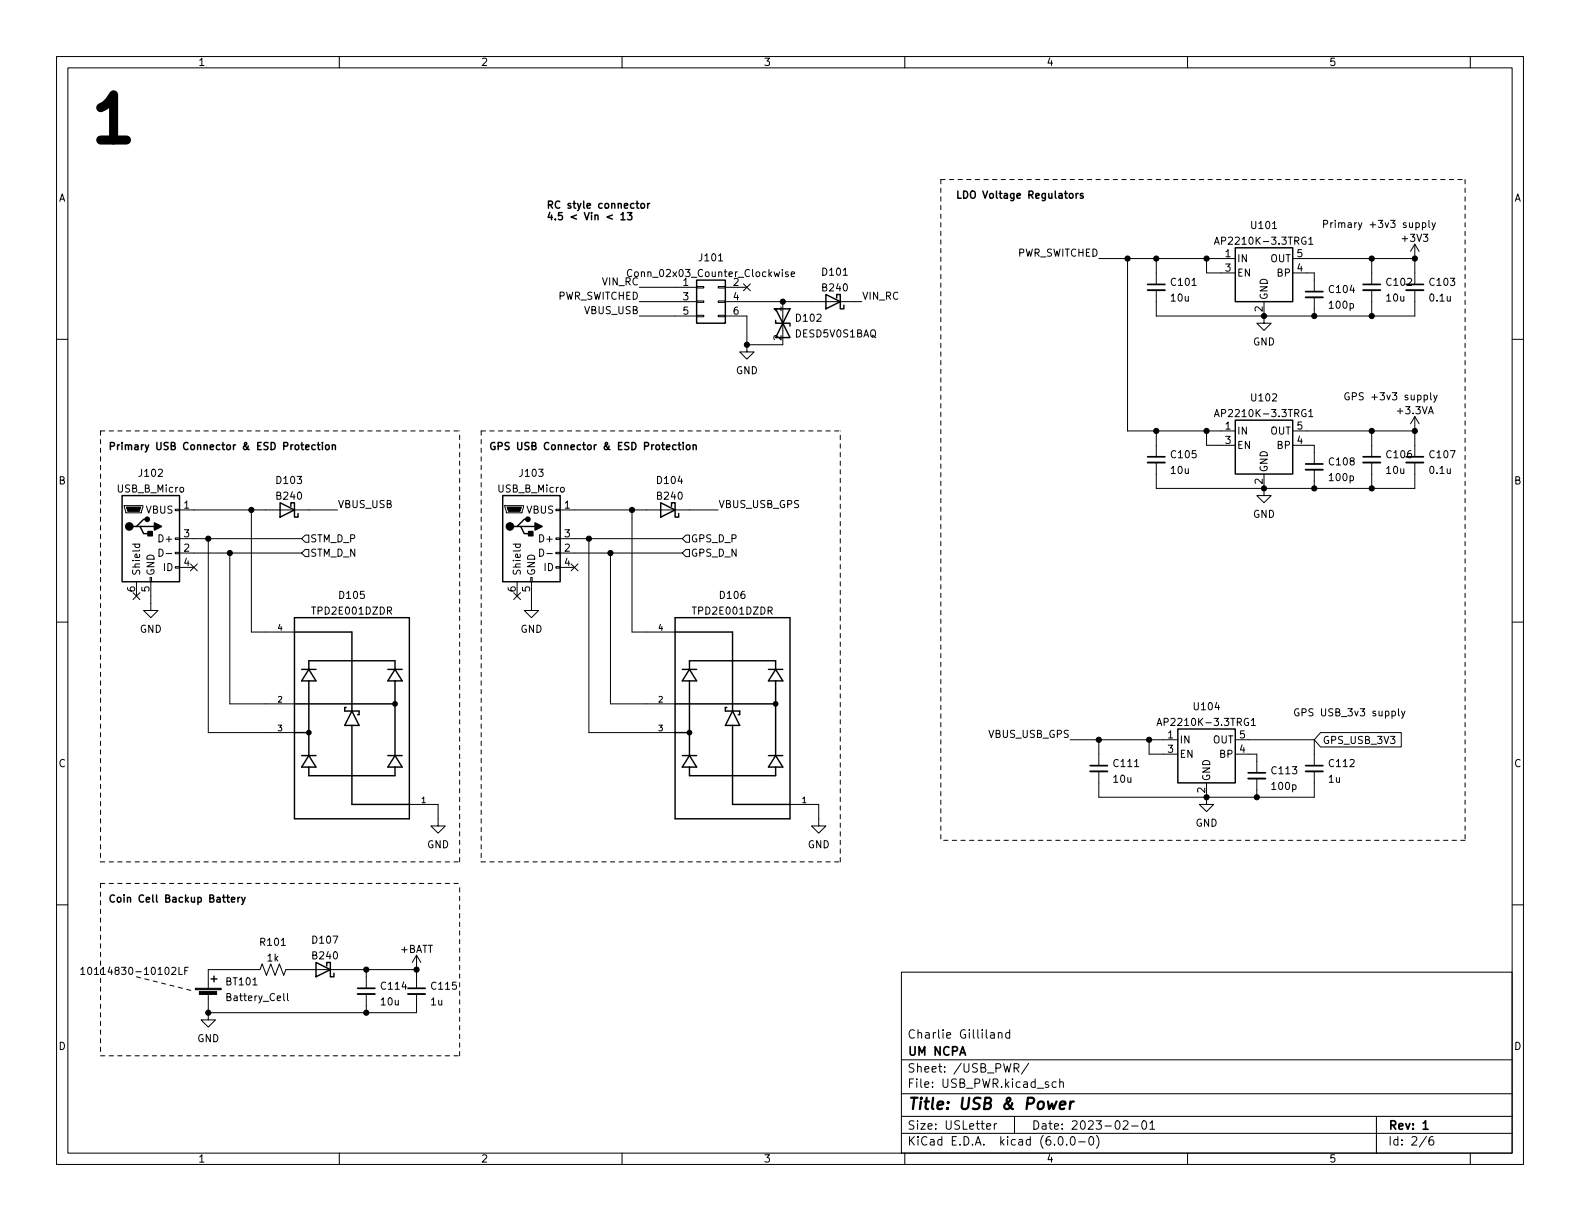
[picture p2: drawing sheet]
<svg xmlns="http://www.w3.org/2000/svg" width="279mm" height="216mm" viewBox="0 0 279 216" stroke-linecap="round" stroke-linejoin="round" font-family="sans-serif">
<g fill="none" stroke="#000" stroke-width=".18">
<path d="M10 10h259.4v195.9h-259.4zM12 12h255.4v191.9h-255.4zM60 10v2M110 10v2M160 10v2M210 10v2M260 10v2M250.4 39.4h.4l.2 .2-.1 .6h-.5M250.4 39.4v1.3M251.5 39.4h.4l.2 .2-.1 .6h-.5M251.5 39.4v1.3M252.7 39v1l.2 .2"/>
<path d="M253.2 39.4l.3 .8M253.8 39.4l-.4 1.1-.2 .2M10 60h2M111.7 47.8a.6 .6 0 0 0-.8 .4 .6 .6 0 0 0 .6 .7l.2-.1M113 50.8h10.2M113 53.3h10.2M113 55.9h10.2M123.2 55.8h1.3v.2h-1.3zM123.2 53.2h1.3v.3h-1.3zM123.2 50.7h1.3v.2h-1.3zM127 55.8h1.3v.2h-1.3zM127 53.2h1.3v.3h-1.3z"/>
<path d="M127 50.7h1.3v.2h-1.3zM128.3 50.8h3.8M128.3 53.3h24.1M128.3 55.9h3.8v5.1M131.5 50.2l1.2 1.2M132.7 50.2l-1.2 1.2M138.4 53.3v7.7h-6.3M139.4 48.1h-.3l-.2 .1v.2l.5 .2v.3h-.5M139.9 48.5l.6-.1v-.3h-.4l-.2 .1 .1 .7h.5M194.3 45.7h24.1M199.4 45.7v30.5h19M204.5 51.3v4.6h45.7v-4.6"/>
<path d="M204.5 45.7v4.6M213.4 45.7v2.6h5M214.8 43.2l.4-1.3 .4 1.3M214.9 42.8h.6M223.5 53.3v3.9h1.3l-1.3 1.2-1.3-1.2h1.3M228.6 48.3h3.8v3.3M228.6 45.7h21.6M231.4 42.3l.4-.4v1.3M231.4 43.2h.8M232.4 52.6v3.3M242.6 45.7v4.6M242.6 51.3v4.6"/>
<path d="M250.2 43.2v7.1M250.2 43.2l-.8 1.3M250.2 43.2l.8 1.3M267.4 60h2M132.1 61v1.2h-1.3l1.3 1.3 1.2-1.3h-1.2M204.5 76.2v4.6M213.4 76.2v2.5h5M214.8 73.7l.4-1.3 .4 1.3M214.9 73.3h.6M228.6 78.7h3.8v3.3M228.6 76.2h21.6M231.4 72.8l.4-.4v1.3"/>
<path d="M231.4 73.7h.8M242.6 76.2v4.6M250.2 73.7v7.1M250.2 73.7l-.8 1.2M250.2 73.7l.8 1.2M251.8 69.9h.4l.2 .2-.1 .5h-.5M251.8 69.9v1.2M253 69.4v1.1l.2 .2M253.5 69.9l.3 .8M254.1 69.9l-.4 1.1-.2 .1M22 89.4h3.3v.3l-.3 1h-2.8zM23.4 96.2h1.3"/>
<path d="M23.9 96.2v.4l.2 .2 .5-.1v-.5M28.1 97.1a.64 .64 0 0 1 .7 .6 .64 .64 0 0 1-.7 .7zM29.4 97.9h1M31 97.7h.7v.2h-.7zM31 95.1h.7v.3h-.7zM31 90h.7v.3h-.7zM31.7 90.2h28M31.7 97.8h21.6M31.7 95.3h21.6M33.7 99.7l1.2 1.2M34.9 99.7l-1.2 1.2M36.8 95.3v34.2h15.3"/>
<path d="M40.6 97.8v26.7h11.5M44.4 90.2v21.6h7.7M54 97.2h.6v1.2h-.6l-.7-.6zM54 94.6h.6v1.3h-.6l-.7-.6zM89.3 89.4h3.3v.3l-.3 1h-2.8zM90.7 96.2h1.3M91.2 96.2v.4l.2 .2 .6-.1v-.5M95.4 97.1a.64 .64 0 0 1 .8 .6 .64 .64 0 0 1-.8 .7zM96.7 97.9h1M98.3 97.7h.8v.2h-.8zM98.3 95.1h.8v.3h-.8zM98.3 90h.8v.3h-.8z"/>
<path d="M99.1 90.2h27.9M99.1 97.8h21.5M99.1 95.3h21.5M101 99.7l1.2 1.2M102.2 99.7l-1.2 1.2M104.1 95.3v34.2h15.3M107.9 97.8v26.7h11.5M111.8 90.2v21.6h7.6M121.3 94.6h.6v1.3h-.6l-.7-.6zM121.3 97.2h.6v1.2h-.6l-.7-.6zM204.5 81.8v4.6h45.7v-4.6M223.5 83.8v3.8h1.3l-1.3 1.3-1.3-1.3h1.3"/>
<path d="M232.4 83.1v3.3M242.6 81.8v4.6M10 110h2M23.5 104.8l1.2 1.2M24.1 102.9v2.5M24.7 104.8l-1.2 1.2M26.5 102.1h.3v.8h-.3zM26.7 102.9v5.1h1.2l-1.2 1.2-1.3-1.2h1.3M31 100.2h.7v.3h-.7zM31.7 100.3h2.6M90.8 104.8l1.2 1.2M91.4 102.9v2.5"/>
<path d="M92 104.8l-1.2 1.2M93.9 102.1h.2v.8h-.2zM94 102.9v5.1h1.2l-1.2 1.2-1.3-1.2h1.3M98.3 100.2h.8v.3h-.8zM99.1 100.3h2.5M267.4 110h2M189.2 130.8h19.1M194.3 130.8v4.6M194.3 136.4v4.6h38.1v-4.6M203.2 130.8v2.6h5.1M204.6 128.3l.4-1.3 .4 1.3M204.7 127.9h.6"/>
<path d="M213.4 138.4v3.8h1.2l-1.2 1.3-1.3-1.3h1.3M218.4 133.4h3.8v3.3M218.4 130.8h14M221.3 127.4l.3-.4v1.3M221.3 128.3h.7M222.2 137.7v3.3M232.4 130.8v4.6M233.5 129.5h14.3v2.6h-14.3l-1.1-1.3zM246.2 125.8l.3-.1 .3 .3-.2 .5h-.4M247.3 125.3v1.1l.2 .2M247.8 125.7l.3 .9M248.5 125.7l-.5 1.2-.2 .1"/>
<path d="M10 160h2M72.4 142.2h5.1v3.9h1.2l-1.2 1.2-1.3-1.2h1.3M139.7 142.2h5.1v3.9h1.2l-1.2 1.2-1.3-1.2h1.3M267.4 160h2M30.4 171.2l.5-.2 .2 .4-.8 .9h.8M31.6 171v1.3h.6M32.7 171.6h.4M33.3 171h-.6v1.3M36.8 179.1v1.2h1.3l-1.3 1.3-1.2-1.3h1.2M36.8 175.8v3.3M50.8 175.7v1.1l.2 .1M64.8 171.5v3.3"/>
<path d="M64.8 175.8v3.3M73.7 171.5h-23.2l-.3 1-.8-2.1-.8 2.1-.7-2.1-.8 2.1-.7-2.1-.4 1.1h-9.2v3.3M73.7 168.9v5.9M73.7 175.8v3.3h-36.9M73.7 168.9l-.8 1.3M73.7 168.9l.7 1.3M159.4 171.9h108v32h-108zM159.4 197.4h108M159.4 193.4h108M159.4 187.4h108M174.5 199.2l.7-.2-.1-.3h-.4l-.2 .2v.7h.6M175.2 182.6h.6v1"/>
<path d="M175.8 182.9l-.5 .1a.29 .29 0 0 0-.2 .3 .29 .29 0 0 0 .2 .3l.5-.1M175.8 198.7v1M176.3 198.7h-.3l-.2 .3M176.5 182.7l.3-.1h.3l.1 1M176.5 182.6v1M178.5 182.6h-.4l-.3 .3v.4l.2 .2h.5M178.5 182.1v1.5M179.3 188.9l.7-.1 .2-.2-.1-.4-.2-.1h-.6v1.5M179.4 197.4v3M179.7 188.9l.5 .7M181.9 188l-1.3 1.9M186.8 191.4l-.5-.1-.3 .3v.4l.2 .2h.6"/>
<path d="M187.4 191.4l.2-.1 .4 .1v.9M187.4 190.8v1.5M198.6 198.3l.6-.1 .2 .1 .1 .3-1 1.1h1M200.1 199.1h1.2M202.1 198.2h.2a.81 .81 0 0 1 .5 .6 .81 .81 0 0 1-.3 .8l-.1 .1a.81 .81 0 0 1-.6-.6 .81 .81 0 0 1 .3-.9zM203.3 198.6l.5-.4v1.5M203.3 199.7h.9M243.4 197.4v6.5M60 203.9v2M110 203.9v2M159.4 200.4h108M160 203.9v2"/>
<path d="M187.3 201h.2a.81 .81 0 0 1 .6 .6 .81 .81 0 0 1-.3 .8l-.2 .1a.81 .81 0 0 1-.6-.6 .81 .81 0 0 1 .3-.9zM188.6 202.3v.2M189.5 201h.1a.81 .81 0 0 1 .6 .6 .81 .81 0 0 1-.3 .8l-.1 .1a.81 .81 0 0 1-.6-.6 .81 .81 0 0 1 .3-.9zM190.8 201.9h1.1M192.8 201h.1a.81 .81 0 0 1 .6 .6 .81 .81 0 0 1-.3 .8l-.2 .1a.81 .81 0 0 1-.5-.6 .81 .81 0 0 1 .3-.9zM193.9 200.8a1.72 1.72 0 0 1 0 2.2M210 203.9v2M252.3 200.9l-1.3 1.9M253.4 201a.59 .59 0 0 0-.7 .6v.6l.1 .2 .5 .1 .2-.2v-.5l-.1-.2-.4-.1-.3 .3M260 203.9v2"/>
</g>
<g fill="none" stroke="#000" stroke-width=".3">
<path d="M202.9 50.3h3.1M230.9 51.6h3M241 50.3h3.1M248.7 50.3h3M202.9 80.8h3.1M230.9 82h3M241 80.8h3.1M248.7 80.8h3M192.8 135.4h3M220.7 136.7h3.1M230.9 135.4h3M63.2 174.8h3.1"/>
<path d="M72.1 174.8h3.1M251.7 198.6l.4-.4v1.5M251.7 199.7h.8"/>
</g>
<path d="M187.4 195.4l1-.2v-.3l-.2-.1-.6 .1-.2 .9 .2 .3 .6-.1M189.3 194.8l-.2 1.3M189.9 194.8l-.4 .1-.2 .3" fill="none" stroke="#000" stroke-width=".4"/>
<g fill="none" stroke="#000" stroke-width=".25">
<path d="M108.3 38l-1 .4 1 .3M109.8 38l.4-.4v1.3M109.8 38.9h.7M111 37.6h.7l-.4 .5 .4 .1v.5l-.2 .2-.5-.2M113.4 36.1l.2-.1 .3 .1 .1 .5-.1 .2h-.3l-.2-.1zM114.5 36v.8M114.9 36l-.4 .2M190.3 34.2v.9M190.7 34.2l-.4 .3M191.5 34.3l-.3-.1-.2 .2 .1 .2 .4 .1v.3h-.5M123.2 49.5h5.1v7.7h-5.1zM137.2 56.6v.6h2.5v.5"/>
<path d="M137.2 54.6l2.5 5.1h-2.5l2.5-5.1zM146 52.1l2.6 1.2-2.6 1.3zM148 52.7v-.6h.6v2.5h.6v-.6M218.4 43.8h10.2v9.5h-10.2zM55.7 78.7h-.3l-.3 .2 .2 .5h.4M56.1 78.7h.5M56.3 78.2v1.1l.3 .2M57 78.2v.2M57 78.7v.8M57.7 78.7h.3l.2 .2v.4l-.2 .2-.3-.1-.1-.1zM58.8 78.8l.1-.1h.4v.8M58.8 78.7v.8"/>
<path d="M119.5 78.7h-.3l-.3 .2 .2 .5h.4M119.9 78.7h.5M120.1 78.2v1.1l.3 .2M120.8 78.2v.2M120.8 78.7v.8M121.5 78.7h.3l.2 .2v.4l-.2 .2-.3-.1-.1-.1zM122.6 78.8l.2-.1h.3v.8M122.6 78.7v.8M218.4 74.3h10.2v9.5h-10.2zM21.6 87.6h10.1v15.3h-10.1zM24.1 93.1h.7l.6 1.3h1.3M24.8 93.1h2.5"/>
<path d="M26 91.8h-.6l-1.3 1.3h-.6M49.5 88.9l2.6 1.3-2.6 1.2zM51.4 89.5v-.6h.7v2.5h.6v-.6M88.9 87.6h10.2v15.3h-10.2zM91.4 93.1h.7l.6 1.3h1.3M92.1 93.1h2.5M93.3 91.8h-.6l-1.3 1.3h-.6M116.8 88.9l2.6 1.3-2.6 1.2zM118.7 89.5v-.6h.7v2.5h.6v-.6M52.1 109.2h20.3v35.6h-20.3zM52.1 111.8h10.1v13.9M53.3 118.4h2.6"/>
<path d="M54.6 118.4l1.3 2h-2.6zM54.6 118.4v-1.6h15.2v1.6M68.6 118.4h2.5M69.8 118.4l1.3 2h-2.5zM119.4 109.2h20.3v35.6h-20.3zM119.4 111.8h10.1v13.9M120.6 118.4h2.6M121.9 118.4l1.3 2h-2.6zM121.9 118.4v-1.6h15.3v1.6M135.9 118.4h2.5M137.2 118.4l1.2 2h-2.5zM52.1 129.5h2.5"/>
<path d="M52.1 124.5h17.7M53.3 133.6h2.6M54.6 133.6l1.3 2h-2.6zM54.6 120.4v13.2M54.6 135.6v1.6h15.2v-1.6M61.2 125.1h-.2v.6h2.5v.7h-.3M62.2 125.7l1.3 2.6h-2.5zM62.2 128.3v13.9h10.2M68.6 133.6h2.5M69.8 133.6l1.3 2h-2.5zM69.8 120.4v13.2M119.4 129.5h2.5"/>
<path d="M119.4 124.5h17.8M120.6 133.6h2.6M121.9 133.6l1.3 2h-2.6zM121.9 135.6v1.6h15.3v-1.6M121.9 120.4v13.2M128.5 125.1h-.2v.6h2.5v.7h-.2M129.5 125.7l1.3 2.6h-2.5zM129.5 128.3v13.9h10.2M135.9 133.6h2.5M137.2 133.6l1.2 2h-2.5zM137.2 120.4v13.2M208.3 128.9h10.1v9.5h-10.1z"/>
<path d="M40.9 159.1l.6-.1v-.3h-.4l-.2 .1 .1 .7h.5M42.1 158.7v.8M42.4 158.7l-.3 .2M42.7 158.7l.3 .8M43.3 158.7l-.4 1.1-.2 .1M37.3 173.1h1.1M37.8 172.6v1M55.9 170.2l2.5 1.3-2.5 1.2zM57.8 170.8v-.6h.6v2.5h.7v-.6"/>
</g>
<g fill="none" stroke="#000" stroke-width=".33">
<path d="M202.9 51.3h3.1M230.9 52.6h3M241 51.3h3.1M248.7 51.3h3M202.9 81.8h3.1M230.9 83.1h3M241 81.8h3.1M248.7 81.8h3M192.8 136.4h3M220.7 137.7h3.1M230.9 136.4h3M63.2 175.8h3.1"/>
<path d="M72.1 175.8h3.1"/>
</g>
<g fill="#000" stroke="#000" stroke-width=".25">
<path d="M26.2 94h.7v.7h-.7zM27.3 92.5l1.3 .6-1.3 .6zM93.5 94h.7v.7h-.7zM94.6 92.5l1.3 .6-1.3 .6z"/>
<circle cx="22.9" cy="93.1" r=".63"/>
<circle cx="26" cy="91.8" r=".38"/>
<circle cx="90.2" cy="93.1" r=".63"/>
<circle cx="93.3" cy="91.8" r=".38"/>
</g>
<g fill="#000" stroke="#000" stroke-width=".18">
<path d="M22.4 89.7h2.5l-.3 .7h-2zM89.7 89.7h2.5l-.3 .7h-2zM34.5 174.8h4.6v.2h-4.6zM35.3 175.3h3v.5h-3z"/>
<circle cx="138.4" cy="53.3" r=".46"/>
<circle cx="199.4" cy="45.7" r=".46"/>
<circle cx="204.5" cy="45.7" r=".46"/>
<circle cx="213.4" cy="45.7" r=".46"/>
<circle cx="223.5" cy="55.9" r=".46"/>
<circle cx="232.4" cy="55.9" r=".46"/>
<circle cx="242.6" cy="45.7" r=".46"/>
<circle cx="242.6" cy="55.9" r=".46"/>
<circle cx="250.2" cy="45.7" r=".46"/>
<circle cx="132.1" cy="61" r=".46"/>
<circle cx="204.5" cy="76.2" r=".46"/>
<circle cx="213.4" cy="76.2" r=".46"/>
<circle cx="242.6" cy="76.2" r=".46"/>
<circle cx="250.2" cy="76.2" r=".46"/>
<circle cx="36.8" cy="95.3" r=".46"/>
<circle cx="40.6" cy="97.8" r=".46"/>
<circle cx="44.4" cy="90.2" r=".46"/>
<circle cx="104.1" cy="95.3" r=".46"/>
<circle cx="107.9" cy="97.8" r=".46"/>
<circle cx="111.8" cy="90.2" r=".46"/>
<circle cx="223.5" cy="86.4" r=".46"/>
<circle cx="232.4" cy="86.4" r=".46"/>
<circle cx="242.6" cy="86.4" r=".46"/>
<circle cx="194.3" cy="130.8" r=".46"/>
<circle cx="203.2" cy="130.8" r=".46"/>
<circle cx="213.4" cy="141" r=".46"/>
<circle cx="222.2" cy="141" r=".46"/>
<circle cx="36.8" cy="179.1" r=".46"/>
<circle cx="64.8" cy="179.1" r=".46"/>
<circle cx="64.8" cy="171.5" r=".46"/>
<circle cx="73.7" cy="171.5" r=".46"/>
</g>
<g fill="none" stroke="#000" stroke-width=".51">
<circle cx="54.6" cy="129.5" r=".25"/>
<circle cx="69.8" cy="124.5" r=".25"/>
<circle cx="121.9" cy="129.5" r=".25"/>
<circle cx="137.2" cy="124.5" r=".25"/>
</g>
<g fill="none" stroke="#000" stroke-width=".18" stroke-dasharray=".8 .8">
<path d="M166.4 31.8v116.8M166.4 31.8h92.7M259.1 31.8v116.8M17.8 76.2v76.2M17.8 76.2h63.5M85.1 76.2v76.2M85.1 76.2h63.5M17.8 152.4h63.5M17.8 156.2h63.5M17.8 156.2v30.5M81.3 152.4v-76.2M85.1 152.4h63.5"/>
<path d="M148.6 152.4v-76.2M259.1 148.6h-92.7M24.1 172.7l10.2 2.6M17.8 186.7h63.5M81.3 186.7v-30.5"/>
</g>
<text font-size="11.1" x="15.2" y="25.1">1</text>
<text font-size="2.8" x="160.4" y="196.2">Title: USB &amp; Power</text>
<g font-size="2.1">
<text x="160.4" y="183.6">Charlie Gilliland</text>
<text x="160.4" y="189.7">Sheet: /USB_PWR/</text>
<text x="160.4" y="186.7">UM NCPA</text>
<text x="160.4" y="192.4">File: USB_PWR.kicad_sch</text>
<text x="160.4" y="202.5">KiCad E.D.A. kicad (6.0.0-0)</text>
<text x="160.4" y="199.7">Size: USLetter</text>
<text x="182.4" y="199.7">Date: 2023-02-01</text>
<text x="245.4" y="199.7">Rev: 1</text>
<text x="245.4" y="202.5">Id: 2/6</text>
</g>
<g font-size="1.8">
<text x="35" y="11.6">1</text>
<text x="85" y="11.6">2</text>
<text x="135" y="11.6">3</text>
<text x="185" y="11.6">4</text>
<text x="235" y="11.6">5</text>
<text x="10.3" y="35.6">A</text>
<text x="168.9" y="35.1">LDO Voltage Regulators</text>
<text x="267.7" y="35.6">A</text>
<text x="96.5" y="36.9">RC style connector</text>
<text x="96.5" y="38.9">4.5 &lt; Vin &lt; 13</text>
<text x="221.4" y="40.5">U101</text>
<text x="233.7" y="40.3">Primary +3v3 supply</text>
<text x="123.8" y="46.2">J101</text>
<text x="179.8" y="45.4">PWR_SWITCHED</text>
<text x="215.8" y="43.3">AP2210K-3.3TRG1</text>
<text x="216.7" y="45.5">1</text>
<text x="218.7" y="46.4">IN</text>
<text x="224.6" y="46.4">OUT</text>
<text x="229.4" y="45.5">5</text>
<text x="248.1" y="42.8">+3V3</text>
<text x="98.5" y="53">PWR_SWITCHED</text>
<text x="106.5" y="50.5">VIN_RC</text>
<text x="111.8" y="49">Conn_02x03_Counter_Clockwise</text>
<text x="120.8" y="50.5">1</text>
<text x="120.8" y="53.1">3</text>
<text x="129.7" y="50.5">2</text>
<text x="129.7" y="53.1">4</text>
<text x="145.5" y="48.7">D101</text>
<text x="145.5" y="51.5">B240</text>
<text x="152.4" y="53">VIN_RC</text>
<text x="207.1" y="53.3">10u</text>
<text x="207.2" y="50.5">C101</text>
<text x="216.7" y="48">3</text>
<text x="218.7" y="48.9">EN</text>
<text x="224.2" y="53.1" transform="rotate(-90 224.2 53.1)">GND</text>
<text x="225.9" y="48.9">BP</text>
<text x="229.4" y="48">4</text>
<text x="235.1" y="51.8">C104</text>
<text x="245.2" y="53.3">10u</text>
<text x="245.3" y="50.5">C102</text>
<text x="252.9" y="53.3">0.1u</text>
<text x="252.9" y="50.5">C103</text>
<text x="103.4" y="55.5">VBUS_USB</text>
<text x="120.8" y="55.6">5</text>
<text x="129.7" y="55.6">6</text>
<text x="138.2" y="55.1" transform="rotate(-90 138.2 55.1)">1</text>
<text x="140.7" y="59.7">DESD5V0S1BAQ</text>
<text x="140.9" y="56.9">D102</text>
<text x="223.3" y="55.1" transform="rotate(-90 223.3 55.1)">2</text>
<text x="235.2" y="54.6">100p</text>
<text x="138.2" y="60.2" transform="rotate(-90 138.2 60.2)">2</text>
<text x="221.6" y="61.1">GND</text>
<text x="130.1" y="66.2">GND</text>
<text x="221.4" y="71">U102</text>
<text x="237.5" y="70.8">GPS +3v3 supply</text>
<text x="215.8" y="73.7">AP2210K-3.3TRG1</text>
<text x="216.7" y="75.9">1</text>
<text x="218.7" y="76.8">IN</text>
<text x="224.6" y="76.8">OUT</text>
<text x="229.4" y="75.9">5</text>
<text x="247.2" y="73.2">+3.3VA</text>
<text x="19" y="79.6">Primary USB Connector &amp; ESD Protection</text>
<text x="86.4" y="79.6">GPS USB Connector &amp; ESD Protection</text>
<text x="207.1" y="83.8">10u</text>
<text x="207.2" y="81">C105</text>
<text x="216.7" y="78.5">3</text>
<text x="218.7" y="79.4">EN</text>
<text x="224.2" y="83.6" transform="rotate(-90 224.2 83.6)">GND</text>
<text x="225.9" y="79.4">BP</text>
<text x="229.4" y="78.5">4</text>
<text x="235.1" y="82.3">C108</text>
<text x="245.2" y="83.8">10u</text>
<text x="245.3" y="81">C106</text>
<text x="252.9" y="83.8">0.1u</text>
<text x="252.9" y="81">C107</text>
<text x="10.3" y="85.7">B</text>
<text x="20.8" y="87.1">USB_B_Micro</text>
<text x="24.7" y="84.3">J102</text>
<text x="32.5" y="89.9">1</text>
<text x="49" y="85.6">D103</text>
<text x="49" y="88.3">B240</text>
<text x="59.7" y="89.8">VBUS_USB</text>
<text x="88.1" y="87.1">USB_B_Micro</text>
<text x="92" y="84.3">J103</text>
<text x="99.8" y="89.9">1</text>
<text x="116.3" y="85.6">D104</text>
<text x="116.3" y="88.3">B240</text>
<text x="127" y="89.8">VBUS_USB_GPS</text>
<text x="223.3" y="85.6" transform="rotate(-90 223.3 85.6)">2</text>
<text x="235.2" y="85.1">100p</text>
<text x="267.7" y="85.7">B</text>
<text x="25.8" y="90.8">VBUS</text>
<text x="28.4" y="95.9">D+</text>
<text x="32.5" y="95">3</text>
<text x="54.8" y="95.9">STM_D_P</text>
<text x="93.1" y="90.8">VBUS</text>
<text x="95.7" y="95.9">D+</text>
<text x="99.8" y="95">3</text>
<text x="122.1" y="95.9">GPS_D_P</text>
<text x="221.6" y="91.6">GND</text>
<text x="24.8" y="101.9" transform="rotate(-90 24.8 101.9)">Shield</text>
<text x="27.3" y="101.9" transform="rotate(-90 27.3 101.9)">GND</text>
<text x="29" y="101">ID</text>
<text x="32.5" y="97.5">2</text>
<text x="32.5" y="100.1">4</text>
<text x="54.8" y="98.4">STM_D_N</text>
<text x="92.1" y="101.9" transform="rotate(-90 92.1 101.9)">Shield</text>
<text x="94.6" y="101.9" transform="rotate(-90 94.6 101.9)">GND</text>
<text x="96.3" y="101">ID</text>
<text x="99.8" y="97.5">2</text>
<text x="99.8" y="100.1">4</text>
<text x="122.1" y="98.4">GPS_D_N</text>
<text x="23.9" y="104.6" transform="rotate(-90 23.9 104.6)">6</text>
<text x="26.4" y="104.6" transform="rotate(-90 26.4 104.6)">5</text>
<text x="60.1" y="105.9">D105</text>
<text x="91.2" y="104.6" transform="rotate(-90 91.2 104.6)">6</text>
<text x="93.7" y="104.6" transform="rotate(-90 93.7 104.6)">5</text>
<text x="127.4" y="105.9">D106</text>
<text x="24.7" y="111.9">GND</text>
<text x="55.4" y="108.7">TPD2E001DZDR</text>
<text x="92" y="111.9">GND</text>
<text x="122.8" y="108.7">TPD2E001DZDR</text>
<text x="211.2" y="125.6">U104</text>
<text x="174.9" y="130.5">VBUS_USB_GPS</text>
<text x="205.6" y="128.3">AP2210K-3.3TRG1</text>
<text x="206.5" y="130.6">1</text>
<text x="208.5" y="131.4">IN</text>
<text x="214.5" y="131.4">OUT</text>
<text x="219.2" y="130.6">5</text>
<text x="228.6" y="126.7">GPS USB_3v3 supply</text>
<text x="233.8" y="131.5">GPS_USB_3V3</text>
<text x="10.3" y="135.6">C</text>
<text x="197" y="135.6">C111</text>
<text x="206.5" y="133.1">3</text>
<text x="208.5" y="134">EN</text>
<text x="215.7" y="134">BP</text>
<text x="219.2" y="133.1">4</text>
<text x="225" y="136.9">C113</text>
<text x="235.1" y="135.6">C112</text>
<text x="267.7" y="135.6">C</text>
<text x="197" y="138.4">10u</text>
<text x="213.1" y="140.2" transform="rotate(-90 213.1 140.2)">2</text>
<text x="214" y="138.2" transform="rotate(-90 214 138.2)">GND</text>
<text x="225" y="139.7">100p</text>
<text x="235" y="138.4">1u</text>
<text x="75.5" y="150">GND</text>
<text x="142.8" y="150">GND</text>
<text x="211.4" y="146.2">GND</text>
<text x="19" y="159.6">Coin Cell Backup Battery</text>
<text x="46.1" y="167.2">R101</text>
<text x="55.4" y="166.8">D107</text>
<text x="14" y="172.4">10114830-10102LF</text>
<text x="47.3" y="170">1k</text>
<text x="55.4" y="169.6">B240</text>
<text x="70.8" y="168.5">+BATT</text>
<text x="40.1" y="174.2">BT101</text>
<text x="40.4" y="177">Battery_Cell</text>
<text x="67.4" y="177.8">10u</text>
<text x="67.5" y="175">C114</text>
<text x="76.2" y="177.8">1u</text>
<text x="76.4" y="175">C115</text>
<text x="10.3" y="185.7">D</text>
<text x="34.9" y="184.3">GND</text>
<text x="267.7" y="185.7">D</text>
<text x="35" y="205.6">1</text>
<text x="85" y="205.6">2</text>
<text x="135" y="205.6">3</text>
<text x="185" y="205.6">4</text>
<text x="235" y="205.6">5</text>
</g>
<g font-size="1.4">
<text x="49.1" y="111.5">4</text>
<text x="116.4" y="111.5">4</text>
<text x="49.1" y="124.2">2</text>
<text x="116.4" y="124.2">2</text>
<text x="49.1" y="129.3">3</text>
<text x="116.4" y="129.3">3</text>
<text x="74.5" y="142">1</text>
<text x="141.8" y="142">1</text>
</g>
</svg>
